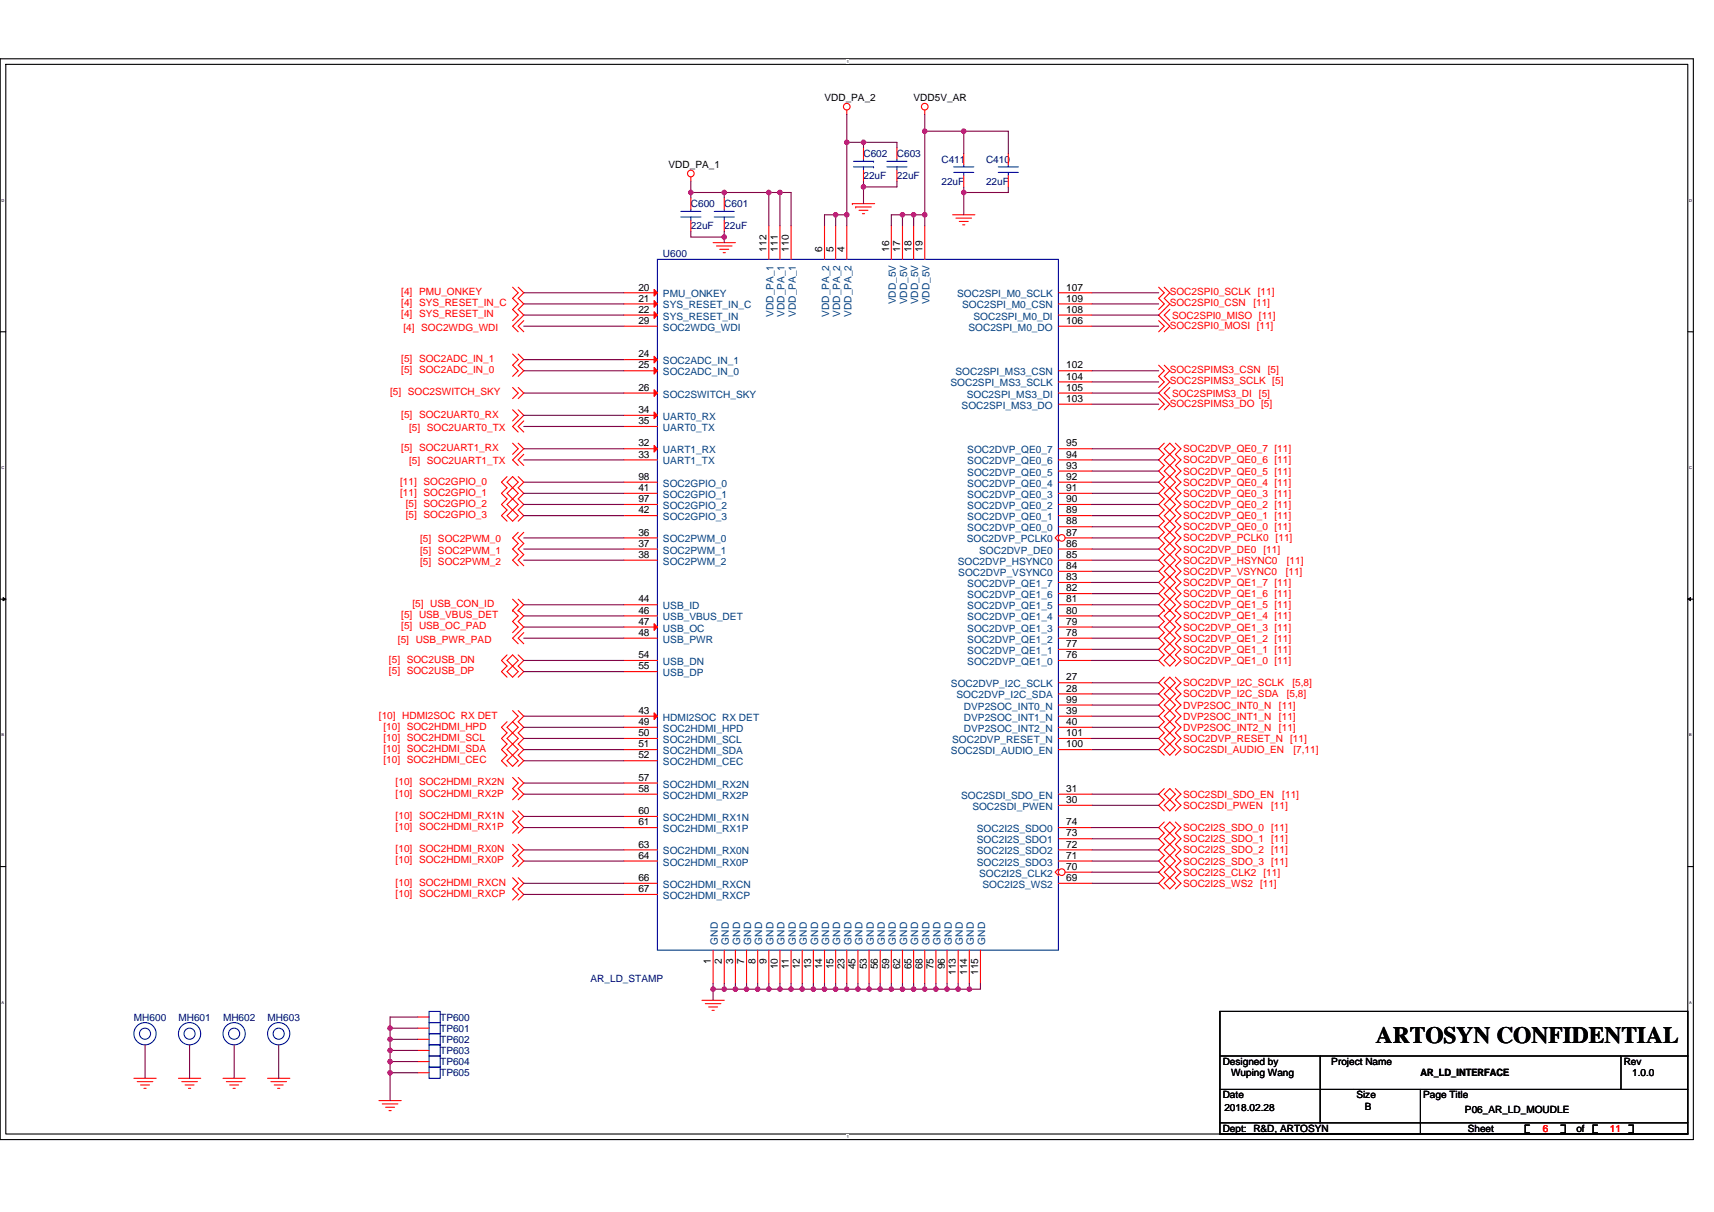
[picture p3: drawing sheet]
<svg xmlns="http://www.w3.org/2000/svg" width="297mm" height="210mm" viewBox="0 0 297 210" stroke-linecap="round" stroke-linejoin="round" font-family="sans-serif">
<path d="M0 10.2h293.5v187.2h-293.5zM1 11.2h291.5v185.3h-291.5z" fill="none" stroke="#000" stroke-width=".19"/>
<g fill="#fff">
<path d="M146.7 10.3h.4v.8h-.4z"/>
<path d="M146.7 196.6h.4v.7h-.4z"/>
<path d="M.3 34.3h.5v.8h-.5z"/>
<path d="M292.7 34.3h.5v.8h-.5z"/>
<path d="M.3 80.6h.5v.8h-.5z"/>
<path d="M292.7 80.6h.5v.8h-.5z"/>
</g>
<path d="M0 57.5h1M292.5 57.5h1" fill="none" stroke="#000" stroke-width=".19"/>
<g fill="#fff">
<path d="M.3 127h.4v.7h-.4z"/>
<path d="M292.7 127h.5v.7h-.5z"/>
</g>
<path d="M0 103.8h1M292.5 103.8h1" fill="none" stroke="#000" stroke-width=".19"/>
<path d="M.5 103.5l.5 .3-.5 .3zM292.5 103.8l.5-.3v.6z" fill="#000"/>
<path d="M.5 103.5l.5 .3-.5 .3zM292.5 103.8l.5-.3v.6z" fill="none" stroke="#000" stroke-width=".17"/>
<g fill="#fff">
<path d="M.3 173.3h.4v.8h-.4z"/>
<path d="M292.7 173.3h.5v.8h-.5z"/>
</g>
<g fill="none" stroke="#000" stroke-width=".19">
<path d="M0 150.1h1M292.5 150.1h1M211.4 175.2h81.1v21.3h-81.1zM211.4 183h81.1M211.4 194.5h81.1M211.4 188.7h81.1M211.4 196.5h81.1M228.8 183v11.5M246.2 188.7v7.8M265.1 194.9h-.8v1.4h.8M270.5 194.9h.8v1.4h-.8M276.9 194.9h-.8v1.4h.8"/>
<path d="M280.9 183v5.7M282.3 194.9h.7v1.4h-.7"/>
</g>
<g fill="none" stroke="#f00" stroke-width=".19">
<path d="M146.7 19.1v.7M160.3 19.1v.7M119.7 30.6v.8M119.7 34.3v1.9M119.7 38.2v1.9M125.5 34.3v1.9M125.5 38.2v1.9M147.7 35.3h.1M147.7 35.3h3.9M148.3 35.9h2.7M148.3 35.9h.1M148.9 36.4h1.5"/>
<path d="M149.5 37h.3M149.6 25.6v2M149.6 29.5v1.9M155.4 25.6v2M155.4 29.5v1.9M165.1 37.2h3.8M165.7 37.8h2.7M166.2 38.4h1.6M166.8 39h.4M167 26.6v1.9M167 30.5v1.9M174.7 26.6v1.9"/>
<path d="M174.7 30.5v1.9M88.8 49.8l1 .9-1 1 1 1-1 .9 1 1-1 .9M89.8 49.8l1 .9-1 1 1 1-1 .9 1 1-2 1.9 1 1M90.8 55.5l-1 1 1 1M108.1 50.7h5.8M108.1 52.7h5.8M108.1 54.6h5.8M108.1 56.5h5.8M123.6 42h3.8M124.2 42.6h2.7M124.7 43.2h1.6M125.3 43.8h.4"/>
<path d="M200.8 49.8l1 .9-1 1 1 1-1 .9M200.8 55.5l1 1-1 1M201.8 49.8l.9 .9-.9 1 .9 1-1.9 1.9 1.9 1.9-.9 1M202.7 53.6l-.9 1 .9 .9M88.8 71l1 1-1 .9M88.8 76.8l1 .9-1 1M88.8 61.3l1 1-1 1 1 .9-1 1M88.8 67.1l1 1-1 1M89.8 71l1 1-2 1.9 1 1M89.8 76.8l1 .9-2 2 1 .9M89.8 61.3l1 1-1 1 1 .9-1 1M89.8 67.1l1 1-1 1"/>
<path d="M90.8 72.9l-1 1 1 1M90.8 78.7l-1 1 1 .9M108.1 62.3h5.8M108.1 64.2h5.8M108.1 68.1h5.8M108.1 77.7h5.8M108.1 79.7h5.8M108.1 72h5.8M108.1 73.9h5.8M200.8 63.3l1 .9-1 1 1 1-1 .9M200.8 69.1l1 .9-1 1M201.8 76.8l-1 .9 1 1-1 1 1 .9-1 1 1 1-1 .9 1 1-1 1 1 .9-1 1 1 1-1 .9 1 1-1 1 1 .9-1 1 1 1-1 .9 1 1-1 1 1 .9-1 1 1 .9-1 1 1 1-1 .9 1 1-1 1 1 .9"/>
<path d="M201.8 63.3l.9 .9-.9 1 .9 1-1.9 1.9 1.9 1.9-.9 1M202.7 76.8l1 .9-1 1-.9-1zM202.7 78.7l1 1-1 .9M202.7 67.1l-.9 1 .9 1M202.7 78.7l-.9 1 .9 .9M203.7 76.8l1 .9-1 1 1 1-1 .9 1 1-1 1 1 .9-1 1 1 1-1 .9 1 1-1 1 1 .9-1 1 1 1-1 .9 1 1-1 1 1 .9-1 1 1 1-1 .9 1 1-1 .9 1 1-1 1 1 .9-1 1 1 1-1 .9M87.9 82.6l-1 .9 1 1-1 1 1 .9-1 1 1 1-1 .9 1 1M87.9 83.5l.9-.9 1 .9-1 1zM87.9 89.3l.9-.9 1 .9-1 1zM88.8 84.5l-.9 1 .9 .9M88.8 86.4l-.9 1 .9 1M88.8 84.5l1 1-1 .9"/>
<path d="M88.8 86.4l1 1-1 1M89.8 92.2l-1 1 1 1-1 .9 1 1-1 1 1 .9M89.8 82.6l1 .9-1 1 1 1-1 .9 1 1-1 1 1 .9-1 1M90.8 92.2l-1 1 1 1-1 .9 1 1-1 1 1 .9M108.1 93.2h5.8M108.1 95.1h5.8M108.1 97.1h5.8M108.1 85.5h5.8M108.1 89.3h5.8M108.1 87.4h5.8M108.1 83.5h5.8M202.7 80.6l1 1-1 1"/>
<path d="M202.7 82.6l1 .9-1 1M202.7 84.5l1 1-1 .9M202.7 86.4l1 1-1 1M202.7 88.4l1 .9-1 1M202.7 90.3l1 1-1 .9M202.7 92.2l1 1-1 1M202.7 94.2l1 .9-1 1M202.7 96.1l1 1-1 .9M202.7 98l1 1-1 .9M202.7 99.9l1 1-1 1M202.7 80.6l-.9 1 .9 1M202.7 82.6l-.9 .9 .9 1"/>
<path d="M202.7 84.5l-.9 1 .9 .9M202.7 86.4l-.9 1 .9 1M202.7 88.4l-.9 .9 .9 1M202.7 90.3l-.9 1 .9 .9M202.7 92.2l-.9 1 .9 1M202.7 94.2l-.9 .9 .9 1M202.7 96.1l-.9 1 .9 .9M202.7 98l-.9 1 .9 .9M202.7 99.9l-.9 1 .9 1M87.9 113.5l-1 .9 1 1-1 1 1 .9M87.9 114.4l.9-.9 1 .9-1 1zM87.9 116.4l.9-1 1 1-1 .9z"/>
<path d="M88.8 105.7h.1M88.8 103.8l1 1-1 .9M88.8 105.7l1 1-1 1 1 .9-1 1M89.8 105.7h.1M89.8 103.8l1 1-1 .9M89.8 105.7l1 1-1 1 1 .9-2 2 1 .9M89.8 113.5l1 .9-1 1 1 1-1 .9M90.8 109.6l-1 1 1 .9M108.1 104.8h5.8M108.1 106.7h5.8M108.1 108.6h5.8M108.1 110.6h5.8"/>
<path d="M108.1 114.4h5.8M108.1 116.4h5.8M183.4 118.3h5.8M201.8 105.7l-1 1 1 1-1 .9 1 1-1 1 1 .9-1 1 1 1-1 .9 1 1M201.8 117.3l-1 1 1 1-1 .9 1 1-1 .9 1 1-1 1 1 .9-1 1 1 1-1 .9 1 1-1 1 1 .9M201.8 105.7h.1M201.8 114.4l.9-.9 1 .9-1 1zM202.7 101.9l1 .9-1 1M202.7 103.8l1 1-1 .9M202.7 105.7l1 1-1 1M202.7 107.7l1 .9-1 1M202.7 109.6l1 1-1 .9"/>
<path d="M202.7 111.5l1 1-1 1M202.7 117.3l1 1-1 1-.9-1zM202.7 119.3l1 .9-1 1M202.7 101.9l-.9 .9 .9 1M202.7 103.8l-.9 1 .9 .9M202.7 105.7l-.9 1 .9 1M202.7 107.7l-.9 .9 .9 1M202.7 109.6l-.9 1 .9 .9M202.7 111.5l-.9 1 .9 1M202.7 119.3l-.9 .9 .9 1M202.7 105.7h.1M203.7 105.7h.1"/>
<path d="M203.7 105.7l1 1-1 1 1 .9-1 1 1 1-1 .9 1 1-1 1 1 .9-1 1M203.7 117.3l1 1-1 1 1 .9-1 1 1 .9-1 1 1 1-1 .9 1 1-1 1 1 .9-1 1 1 1-1 .9M87.9 125l-1 1 1 1-1 .9 1 1-1 1 1 .9-1 1 1 1M87.9 131.8l.9-1 1 1-1 1zM88.8 127l-.9 .9 .9 1M88.8 127l1 .9-1 1M88.8 128.9l-.9 1 .9 .9M88.8 125l-.9 1 .9 1M88.8 128.9l1 1-1 .9M88.8 125l1 1-1 1M88.8 123.1l1 1-1 .9M88.8 134.7l1 1-1 .9 1 1-1 1"/>
<path d="M89.8 123.1l1 1-1 .9 1 1-1 1 1 .9-1 1 1 1-1 .9 1 1-1 1M89.8 134.7l1 1-1 .9 1 1-1 1M108.1 124.1h5.8M108.1 126h5.8M108.1 127.9h5.8M108.1 129.9h5.8M108.1 131.8h5.8M108.1 135.7h5.8M108.1 137.6h5.8M183.4 120.2h5.8M183.4 139.5h5.8M183.4 137.6h5.8"/>
<path d="M183.4 124.1h5.8M183.4 126h5.8M201.8 136.6l-1 1 1 1-1 .9 1 1M201.8 129.9l.9-1 1 1-1 .9zM201.8 139.5l.9-.9 1 .9-1 1zM202.7 121.2l1 .9-1 1M202.7 123.1l1 1-1 .9M202.7 125l1 1-1 1M202.7 127l1 .9-1 1M202.7 136.6l1 1-1 1-.9-1zM202.7 121.2l-.9 .9 .9 1M202.7 123.1l-.9 1 .9 .9"/>
<path d="M202.7 125l-.9 1 .9 1M202.7 127l-.9 .9 .9 1M203.7 136.6l1 1-1 1 1 .9-1 1M88.8 152.1l1 .9-1 1 1 1-1 .9M88.8 146.3l1 .9-1 1 1 1-1 .9M88.8 140.5l1 1-1 .9 1 1-1 .9M89.8 152.1l1 .9-1 1 1 1-1 .9M89.8 146.3l1 .9-1 1 1 1-1 .9M89.8 140.5l1 1-1 .9 1 1-1 .9M108.1 141.5h5.8M108.1 143.4h5.8M108.1 147.2h5.8"/>
<path d="M108.1 149.2h5.8M108.1 153h5.8M108.1 155h5.8M183.4 153h5.8M183.4 150.5l-.6 .6 .6 .6M201.8 142.4l-1 1 1 .9-1 1 1 1-1 .9 1 1-1 1 1 .9-1 1 1 1-1 .9 1 1M201.8 153l.9-.9 1 .9-1 1zM202.7 142.4l1 1-1 .9-.9-.9zM202.7 144.3l1 1-1 1M202.7 146.3l1 .9-1 1M202.7 148.2l1 1-1 .9M202.7 150.1l1 1-1 1"/>
<path d="M202.7 144.3l-.9 1 .9 1M202.7 146.3l-.9 .9 .9 1M202.7 148.2l-.9 1 .9 .9M202.7 150.1l-.9 1 .9 1M203.7 142.4l1 1-1 .9 1 1-1 1 1 .9-1 1 1 1-1 .9 1 1-1 1 1 .9-1 1M72.4 178.1h2M72.4 176.2h2M121.7 173.3h3.8M122.2 173.9h2.7M122.8 174.5h1.6M123.4 175h.4M23.2 186.8h3.9"/>
<path d="M23.8 187.4h2.7M24.4 188h1.5M24.9 188.6h.4M25.1 181h.1M30.9 186.8h3.9M31.5 187.4h2.7M32.1 188h1.5M32.7 188.6h.3M32.9 181h.1M38.6 186.8h3.9M39.2 187.4h2.7M39.8 188h1.6"/>
<path d="M40.4 188.6h.4M40.6 181h.1M46.4 186.8h3.8M46.9 187.4h2.8M47.5 188h1.6M48.1 188.6h.4M48.3 181h.1M65.7 190.7h3.8M66.3 191.3h2.7M66.8 191.8h1.6M67.4 192.4h.4M72.4 180.1h2"/>
<path d="M72.4 183.9h2M72.4 185.9h2M72.4 182h2"/>
<circle cx="146.7" cy="18.5" r=".58"/>
<circle cx="160.3" cy="18.5" r=".58"/>
<circle cx="119.7" cy="30.1" r=".58"/>
</g>
<g fill="none" stroke="#00f" stroke-width=".19">
<path d="M118 37.6h3.5M118 36.6h3.5M119.7 36.2v.4M119.7 37.6v.6M123.8 37.6h3.5M123.8 36.6h3.5M125.5 36.2v.4M125.5 37.6v.6M147.9 28.9h3.5M147.9 27.9h3.5M149.6 28.9v.6M149.6 27.6v.3"/>
<path d="M151.4 28.9h.1M151.4 27.9h.1M153.7 28.9h3.5M153.7 27.9h3.5M155.4 27.6v.3M155.4 28.9v.6M165.3 29.9h3.5M165.3 28.9h3.5M167 28.5v.4M167 29.9v.6M173 29.9h3.5M173 28.9h3.5"/>
<path d="M174.7 28.5v.4M174.7 29.9v.6M113.9 44.9h69.5v119.7h-69.5zM74.4 179.1h1.9v1.9h-1.9zM74.4 177.2h1.9v1.9h-1.9zM74.4 175.2h1.9v2h-1.9zM74.4 183h1.9v1.9h-1.9zM74.4 184.9h1.9v1.9h-1.9zM74.4 181h1.9v2h-1.9z"/>
<circle cx="25.1" cy="179.1" r="1.93"/>
<circle cx="25.1" cy="179.1" r=".96"/>
<circle cx="32.9" cy="179.1" r="1.93"/>
<circle cx="32.9" cy="179.1" r=".96"/>
<circle cx="40.6" cy="179.1" r="1.93"/>
<circle cx="40.6" cy="179.1" r=".96"/>
<circle cx="48.3" cy="179.1" r="1.93"/>
<circle cx="48.3" cy="179.1" r=".96"/>
</g>
<g fill="#f00" stroke="#f00" stroke-width=".19">
<path d="M113.4 50.1l.5 .6-.5 .6z"/>
<path d="M113.4 52.1l.5 .6-.5 .5z"/>
<path d="M113.4 54l.5 .6-.5 .6z"/>
<path d="M113.4 61.7l.5 .6-.5 .6z"/>
<path d="M113.4 63.7l.5 .5-.5 .6z"/>
<path d="M113.4 67.5l.5 .6-.5 .6z"/>
<path d="M113.4 77.2l.5 .5-.5 .6z"/>
<path d="M113.4 71.4l.5 .6-.5 .5z"/>
<path d="M113.4 123.5l.5 .6-.5 .6z"/>
<path d="M113.4 108.1l.5 .5-.5 .6z"/>
</g>
<circle cx="184" cy="151.1" r=".58" fill="#fff" stroke="#f00" stroke-width=".19"/>
<g fill="none" stroke="#f00" stroke-width=".19">
<path d="M183.4 99h5.8M183.4 97.1h5.8M183.4 95.1h5.8M183.4 92.6l-.6 .6 .6 .6M183.4 114.4h5.8M183.4 112.5h5.8M183.4 110.6h5.8M183.4 108.6h5.8M183.4 106.7h5.8M183.4 104.8h5.8M183.4 102.8h5.8M183.4 100.9h5.8"/>
<path d="M183.4 149.2h5.8M183.4 147.2h5.8M183.4 145.3h5.8M183.4 143.4h5.8M184.6 151.1h4.6"/>
</g>
<circle cx="184" cy="93.2" r=".58" fill="#fff" stroke="#f00" stroke-width=".19"/>
<g fill="none" stroke="#f00" stroke-width=".19">
<path d="M133.2 39.1v5.8M135.2 39.1v5.8M137.1 39.1v5.8M142.9 39.1v5.8M144.8 39.1v5.8M146.7 39.1v5.8M154.5 39.1v5.8M156.4 39.1v5.8M158.3 39.1v5.8M160.3 39.1v5.8M183.4 56.5h5.8M183.4 50.7h5.8"/>
<path d="M183.4 54.6h5.8M183.4 52.7h5.8M183.4 79.7h5.8M183.4 77.7h5.8M183.4 64.2h5.8M183.4 70h5.8M183.4 66.2h5.8M183.4 68.1h5.8M183.4 91.3h5.8M183.4 89.3h5.8M183.4 87.4h5.8M183.4 85.5h5.8"/>
<path d="M183.4 83.5h5.8M183.4 81.6h5.8M184.6 93.2h4.6M183.4 122.1h5.8M183.4 129.9h5.8M183.4 127.9h5.8M123.6 164.6v5.8M125.5 164.6v5.8M127.4 164.6v5.8M129.4 164.6v5.8M131.3 164.6v5.8M133.2 164.6v5.8"/>
<path d="M135.2 164.6v5.8M137.1 164.6v5.8M139 164.6v5.8M141 164.6v5.8M142.9 164.6v5.8M144.8 164.6v5.8M146.7 164.6v5.8M148.7 164.6v5.8M150.6 164.6v5.8M152.5 164.6v5.8M154.5 164.6v5.8M156.4 164.6v5.8"/>
<path d="M158.3 164.6v5.8M160.3 164.6v5.8M162.2 164.6v5.8M164.1 164.6v5.8M166.1 164.6v5.8M168 164.6v5.8M169.9 164.6v5.8"/>
</g>
<g fill="none" stroke="#800040" stroke-width=".19">
<path d="M146.7 19.8v4.9M160.3 19.8v2.9M119.7 33.4h5.8M119.7 31.4v2M119.7 33.4v.9M125.5 33.4h7.7M125.5 33.4v.9M133.2 33.4v5.7M133.2 33.4h2M135.2 33.4h1.9v5.7M135.2 33.4v5.7M144.8 37.2v1.9"/>
<path d="M144.8 37.2h-1.9v1.9M144.8 37.2h1.9M146.7 37.2v1.9M146.7 24.7h.1M146.7 24.7v12.5M146.7 24.7h2.9M149.6 32.4v2.9M149.6 24.7h5.8v.9M149.6 31.4v1M149.6 24.7v.9M155.4 31.4v1h-5.8M156.4 37.2h1.9"/>
<path d="M156.4 37.2v1.9M156.4 37.2h-1.9v1.9M158.3 37.2v1.9M158.3 37.2h2M160.3 37.2v1.9M160.3 22.7h14.4v3.9M160.3 22.7v14.5M167 32.4v1M167 33.4v3.8M167 22.7v3.9M174.7 32.4v1h-7.7M90.8 50.7h17.3"/>
<path d="M90.8 52.7h17.3M90.8 54.6h17.3M90.8 56.5h17.3M119.7 40.1v1h5.8M125.5 41.1v.9M125.5 40.1v1M189.2 54.6h11.6M189.2 50.7h11.6M189.2 52.7h11.6M189.2 56.5h11.6M90.8 73.9h17.3M90.8 79.7h17.3"/>
<path d="M90.8 72h17.3M90.8 77.7h17.3M90.8 62.3h17.3M90.8 64.2h17.3M90.8 68.1h17.3M189.2 68.1h11.6M189.2 64.2h11.6M189.2 66.2h11.6M189.2 70h11.6M189.2 77.7h11.6M189.2 79.7h11.6M90.8 93.2h17.3"/>
<path d="M90.8 95.1h17.3M90.8 97.1h17.3M90.8 83.5h17.3M90.8 85.5h17.3M90.8 87.4h17.3M90.8 89.3h17.3M189.2 81.6h11.6M189.2 83.5h11.6M189.2 85.5h11.6M189.2 87.4h11.6M189.2 89.3h11.6M189.2 91.3h11.6"/>
<path d="M189.2 93.2h11.6M189.2 95.1h11.6M189.2 97.1h11.6M189.2 99h11.6M90.8 104.8h17.3M90.8 106.7h17.3M90.8 108.6h17.3M90.8 114.4h17.3M90.8 116.4h17.3M90.8 110.6h17.3M189.2 100.9h11.6M189.2 102.8h11.6"/>
<path d="M189.2 104.8h11.6M189.2 106.7h11.6M189.2 108.6h11.6M189.2 110.6h11.6M189.2 112.5h11.6M189.2 114.4h11.6M189.2 118.3h11.6M90.8 127.9h17.3M90.8 129.9h17.3M90.8 126h17.3M90.8 131.8h17.3M90.8 124.1h17.3"/>
<path d="M90.8 137.6h17.3M90.8 135.7h17.3M189.2 120.2h11.6M189.2 122.1h11.6M189.2 124.1h11.6M189.2 126h11.6M189.2 127.9h11.6M189.2 129.9h11.6M189.2 137.6h11.6M189.2 139.5h11.6M90.8 155h17.3M90.8 153h17.3"/>
<path d="M90.8 149.2h17.3M90.8 147.2h17.3M90.8 143.4h17.3M90.8 141.5h17.3M189.2 143.4h11.6M189.2 145.3h11.6M189.2 147.2h11.6M189.2 149.2h11.6M189.2 151.1h11.6M189.2 153h11.6M67.6 178.1h4.8M67.6 178.1v2"/>
<path d="M72.4 176.2h-4.8v1.9M123.6 171.4h1.9M123.6 170.4v1M123.6 171.4v1.9M125.5 170.4v1M125.5 171.4h1.9M127.4 170.4v1M127.4 171.4h2M129.4 170.4v1M129.4 171.4h1.9M131.3 170.4v1M131.3 171.4h1.9"/>
<path d="M133.2 171.4h2M133.2 170.4v1M135.2 171.4h1.9M135.2 170.4v1M137.1 171.4h1.9M137.1 170.4v1M139 171.4h2M139 170.4v1M141 170.4v1M141 171.4h1.9M142.9 171.4h1.9M142.9 170.4v1"/>
<path d="M144.8 170.4v1M144.8 171.4h1.9M146.7 171.4h2M146.7 170.4v1M146.7 171.4h.1M148.7 171.4h1.9M148.7 170.4v1M150.6 171.4h1.9M150.6 170.4v1M152.5 171.4h2M152.5 170.4v1M154.5 170.4v1"/>
<path d="M154.5 171.4h1.9M156.4 170.4v1M156.4 171.4h1.9M158.3 171.4h2M158.3 170.4v1M160.3 171.4h1.9M160.3 170.4v1M162.2 170.4v1M162.2 171.4h1.9M164.1 170.4v1M164.1 171.4h2M166.1 171.4h1.9"/>
<path d="M166.1 170.4v1M168 170.4v1M169.9 170.4v1h-1.9M25.1 181v5.8M32.9 181v5.8M40.6 181v5.8M48.3 181v5.8M67.6 185.9v4.8M67.6 180.1h4.8M67.6 182h4.8M67.6 183.9h4.8M67.6 185.9h4.8"/>
<path d="M67.6 180.1v1.9M67.6 182v1.9M67.6 183.9v2"/>
</g>
<g fill="#f0f" stroke="#f0f" stroke-width=".19">
<circle cx="67.6" cy="180.1" r=".38"/>
<circle cx="67.6" cy="178.1" r=".38"/>
<circle cx="67.6" cy="183.9" r=".38"/>
<circle cx="67.6" cy="182" r=".38"/>
<circle cx="67.6" cy="185.8" r=".38"/>
<circle cx="129.4" cy="171.4" r=".38"/>
<circle cx="141" cy="171.4" r=".38"/>
<circle cx="144.8" cy="171.4" r=".38"/>
<circle cx="150.6" cy="171.4" r=".38"/>
<circle cx="156.4" cy="171.4" r=".38"/>
<circle cx="158.3" cy="171.4" r=".38"/>
<circle cx="125.5" cy="171.4" r=".38"/>
<circle cx="123.6" cy="171.4" r=".38"/>
<circle cx="127.4" cy="171.4" r=".38"/>
<circle cx="142.9" cy="171.4" r=".38"/>
<circle cx="148.7" cy="171.4" r=".38"/>
<circle cx="146.7" cy="171.4" r=".38"/>
<circle cx="154.5" cy="171.4" r=".38"/>
<circle cx="152.5" cy="171.4" r=".38"/>
<circle cx="160.3" cy="171.4" r=".38"/>
<circle cx="164.1" cy="171.4" r=".38"/>
<circle cx="162.2" cy="171.4" r=".38"/>
<circle cx="135.2" cy="171.4" r=".38"/>
<circle cx="137.1" cy="171.4" r=".38"/>
<circle cx="139" cy="171.4" r=".38"/>
<circle cx="133.2" cy="171.4" r=".38"/>
<circle cx="131.3" cy="171.4" r=".38"/>
<circle cx="156.4" cy="37.2" r=".38"/>
<circle cx="166.1" cy="171.4" r=".38"/>
<circle cx="158.3" cy="37.2" r=".38"/>
<circle cx="119.7" cy="33.3" r=".38"/>
<circle cx="133.2" cy="33.3" r=".38"/>
<circle cx="144.8" cy="37.2" r=".38"/>
<circle cx="135.2" cy="33.3" r=".38"/>
<circle cx="168" cy="171.4" r=".38"/>
<circle cx="125.5" cy="41.1" r=".38"/>
<circle cx="125.5" cy="33.3" r=".38"/>
<circle cx="149.6" cy="32.4" r=".38"/>
<circle cx="149.6" cy="24.7" r=".38"/>
<circle cx="146.7" cy="24.7" r=".38"/>
<circle cx="146.7" cy="37.2" r=".38"/>
<circle cx="167" cy="33.3" r=".38"/>
<circle cx="167" cy="22.7" r=".38"/>
<circle cx="160.3" cy="22.7" r=".38"/>
<circle cx="160.3" cy="37.2" r=".38"/>
</g>
<text font-size="4.1" x="238.4" y="180.8">ARTOSYN CONFIDENTIAL</text>
<g font-size="1.7">
<text x="142.9" y="17.5">VDD_PA_2</text>
<text x="158.3" y="17.5">VDD5V_AR</text>
<text x="115.9" y="29.1">VDD_PA_1</text>
<text x="132.8" y="43.6" transform="rotate(-90 132.8 43.6)">112</text>
<text x="134.8" y="43.6" transform="rotate(-90 134.8 43.6)">111</text>
<text x="136.7" y="43.6" transform="rotate(-90 136.7 43.6)">110</text>
<text x="142.5" y="43.6" transform="rotate(-90 142.5 43.6)">6</text>
<text x="144.4" y="43.6" transform="rotate(-90 144.4 43.6)">5</text>
<text x="146.4" y="43.6" transform="rotate(-90 146.4 43.6)">4</text>
<text x="154.1" y="43.6" transform="rotate(-90 154.1 43.6)">16</text>
<text x="156" y="43.6" transform="rotate(-90 156 43.6)">17</text>
<text x="157.9" y="43.6" transform="rotate(-90 157.9 43.6)">18</text>
<text x="159.9" y="43.6" transform="rotate(-90 159.9 43.6)">19</text>
<text x="110.6" y="50.3">20</text>
<text x="110.6" y="52.3">21</text>
<text x="184.8" y="52.3">109</text>
<text x="184.8" y="50.3">107</text>
<text x="110.6" y="54.2">22</text>
<text x="110.6" y="56.1">29</text>
<text x="184.8" y="54.2">108</text>
<text x="184.8" y="56.1">106</text>
<text x="110.6" y="61.9">24</text>
<text x="110.6" y="63.8">25</text>
<text x="184.8" y="63.8">102</text>
<text x="184.8" y="65.8">104</text>
<text x="110.6" y="67.7">26</text>
<text x="110.6" y="71.6">34</text>
<text x="184.8" y="67.7">105</text>
<text x="184.8" y="69.6">103</text>
<text x="110.6" y="77.4">32</text>
<text x="110.6" y="73.5">35</text>
<text x="184.8" y="77.4">95</text>
<text x="110.6" y="79.3">33</text>
<text x="110.6" y="83.1">98</text>
<text x="184.8" y="83.1">92</text>
<text x="184.8" y="81.2">93</text>
<text x="184.8" y="79.3">94</text>
<text x="110.6" y="85.1">41</text>
<text x="110.6" y="88.9">42</text>
<text x="110.6" y="87">97</text>
<text x="184.8" y="88.9">89</text>
<text x="184.8" y="87">90</text>
<text x="184.8" y="85.1">91</text>
<text x="110.6" y="92.8">36</text>
<text x="110.6" y="94.7">37</text>
<text x="184.8" y="90.9">88</text>
<text x="184.8" y="92.8">87</text>
<text x="184.8" y="94.7">86</text>
<text x="110.6" y="96.7">38</text>
<text x="184.8" y="100.5">83</text>
<text x="184.8" y="98.6">84</text>
<text x="184.8" y="96.7">85</text>
<text x="110.6" y="104.4">44</text>
<text x="110.6" y="106.3">46</text>
<text x="184.8" y="106.3">80</text>
<text x="184.8" y="104.4">81</text>
<text x="184.8" y="102.5">82</text>
<text x="110.6" y="108.2">47</text>
<text x="110.6" y="110.2">48</text>
<text x="184.8" y="112.1">77</text>
<text x="184.8" y="110.2">78</text>
<text x="184.8" y="108.2">79</text>
<text x="110.6" y="114">54</text>
<text x="110.6" y="116">55</text>
<text x="184.8" y="114">76</text>
<text x="184.8" y="119.8">28</text>
<text x="184.8" y="117.9">27</text>
<text x="110.6" y="123.7">43</text>
<text x="110.6" y="125.6">49</text>
<text x="184.8" y="123.7">39</text>
<text x="184.8" y="125.6">40</text>
<text x="184.8" y="121.8">99</text>
<text x="110.6" y="127.5">50</text>
<text x="110.6" y="129.5">51</text>
<text x="110.6" y="131.4">52</text>
<text x="184.8" y="127.5">101</text>
<text x="184.8" y="129.5">100</text>
<text x="110.6" y="135.3">57</text>
<text x="110.6" y="137.2">58</text>
<text x="184.8" y="137.2">31</text>
<text x="110.6" y="141.1">60</text>
<text x="110.6" y="143">61</text>
<text x="184.8" y="139.1">30</text>
<text x="184.8" y="143">74</text>
<text x="110.6" y="146.9">63</text>
<text x="110.6" y="148.8">64</text>
<text x="184.8" y="148.8">71</text>
<text x="184.8" y="146.9">72</text>
<text x="184.8" y="144.9">73</text>
<text x="110.6" y="152.6">66</text>
<text x="110.6" y="154.6">67</text>
<text x="184.8" y="152.6">69</text>
<text x="184.8" y="150.7">70</text>
<text x="123.2" y="166.9" transform="rotate(-90 123.2 166.9)">1</text>
<text x="125.1" y="166.9" transform="rotate(-90 125.1 166.9)">2</text>
<text x="127.1" y="166.9" transform="rotate(-90 127.1 166.9)">3</text>
<text x="129" y="166.9" transform="rotate(-90 129 166.9)">7</text>
<text x="130.9" y="166.9" transform="rotate(-90 130.9 166.9)">8</text>
<text x="132.8" y="166.9" transform="rotate(-90 132.8 166.9)">9</text>
<text x="134.8" y="167.9" transform="rotate(-90 134.8 167.9)">10</text>
<text x="136.7" y="167.9" transform="rotate(-90 136.7 167.9)">11</text>
<text x="138.6" y="167.9" transform="rotate(-90 138.6 167.9)">12</text>
<text x="140.6" y="167.9" transform="rotate(-90 140.6 167.9)">13</text>
<text x="142.5" y="167.9" transform="rotate(-90 142.5 167.9)">14</text>
<text x="144.4" y="167.9" transform="rotate(-90 144.4 167.9)">15</text>
<text x="146.4" y="167.9" transform="rotate(-90 146.4 167.9)">23</text>
<text x="148.3" y="167.9" transform="rotate(-90 148.3 167.9)">45</text>
<text x="150.2" y="167.9" transform="rotate(-90 150.2 167.9)">53</text>
<text x="152.1" y="167.9" transform="rotate(-90 152.1 167.9)">56</text>
<text x="154.1" y="167.9" transform="rotate(-90 154.1 167.9)">59</text>
<text x="156" y="167.9" transform="rotate(-90 156 167.9)">62</text>
<text x="157.9" y="167.9" transform="rotate(-90 157.9 167.9)">65</text>
<text x="159.9" y="167.9" transform="rotate(-90 159.9 167.9)">68</text>
<text x="161.8" y="167.9" transform="rotate(-90 161.8 167.9)">75</text>
<text x="163.7" y="167.9" transform="rotate(-90 163.7 167.9)">96</text>
<text x="165.7" y="168.9" transform="rotate(-90 165.7 168.9)">113</text>
<text x="167.6" y="168.9" transform="rotate(-90 167.6 168.9)">114</text>
<text x="169.5" y="168.9" transform="rotate(-90 169.5 168.9)">115</text>
<text x="211.9" y="184.5">Designed by</text>
<text x="230.7" y="184.5">Project Name</text>
<text x="281.4" y="184.5">Rev</text>
<text x="211.9" y="190.3">Date</text>
<text x="213.3" y="186.5">Wuping Wang</text>
<text x="235.1" y="190.3">Size</text>
<text x="246.2" y="186.5">AR_LD_INTERFACE</text>
<text x="246.6" y="190.3">Page Title</text>
<text x="282.8" y="186.5">1.0.0</text>
<text x="211.9" y="196.1">Dept: R&amp;D, ARTOSYN</text>
<text x="212.2" y="192.4">2018.02.28</text>
<text x="236.5" y="192.2">B</text>
<text x="253.9" y="192.8">P06_AR_LD_MOUDLE</text>
<text x="254.4" y="196.1">Sheet</text>
<text x="273.2" y="196.1">of</text>
</g>
<g font-size="1.7" fill="#000080">
<text x="149.6" y="27.2">C602</text>
<text x="155.4" y="27.2">C603</text>
<text x="163.2" y="28.2">C411</text>
<text x="170.9" y="28.2">C410</text>
<text x="119.7" y="35.9">C600</text>
<text x="125.5" y="35.9">C601</text>
<text x="149.6" y="31.1">22uF</text>
<text x="155.4" y="31.1">22uF</text>
<text x="163.2" y="32">22uF</text>
<text x="170.9" y="32">22uF</text>
<text x="119.7" y="39.7">22uF</text>
<text x="125.5" y="39.7">22uF</text>
<text x="114.9" y="44.6">U600</text>
<text x="102.4" y="170">AR_LD_STAMP</text>
<text x="23.2" y="176.8">MH600</text>
<text x="30.9" y="176.8">MH601</text>
<text x="38.6" y="176.8">MH602</text>
<text x="46.4" y="176.8">MH603</text>
<text x="76.3" y="178.7">TP601</text>
<text x="76.3" y="176.8">TP600</text>
<text x="76.3" y="180.7">TP602</text>
<text x="76.3" y="184.5">TP604</text>
<text x="76.3" y="182.6">TP603</text>
<text x="76.3" y="186.5">TP605</text>
</g>
<g font-size="1.7" fill="#f00">
<text x="69.5" y="51.1">[4] PMU_ONKEY</text>
<text x="69.5" y="53.1">[4] SYS_RESET_IN_C</text>
<text x="202.7" y="51.1">SOC2SPI0_SCLK</text>
<text x="202.7" y="53.1">SOC2SPI0_CSN</text>
<text x="217.2" y="53.1">[11]</text>
<text x="218" y="51.1">[11]</text>
<text x="69.5" y="55">[4] SYS_RESET_IN</text>
<text x="69.9" y="57.3">[4] SOC2WDG_WDI</text>
<text x="202.7" y="56.9">SOC2SPI0_MOSI [11]</text>
<text x="203.1" y="55.2">SOC2SPI0_MISO [11]</text>
<text x="69.5" y="62.7">[5] SOC2ADC_IN_1</text>
<text x="69.5" y="64.6">[5] SOC2ADC_IN_0</text>
<text x="202.7" y="64.6">SOC2SPIMS3_CSN</text>
<text x="219.7" y="64.6">[5]</text>
<text x="67.6" y="68.5">[5] SOC2SWITCH_SKY</text>
<text x="202.7" y="66.6">SOC2SPIMS3_SCLK [5]</text>
<text x="202.7" y="70.4">SOC2SPIMS3_DO [5]</text>
<text x="203.1" y="68.7">SOC2SPIMS3_DI</text>
<text x="218.2" y="68.7">[5]</text>
<text x="69.5" y="72.4">[5] SOC2UART0_RX</text>
<text x="70.9" y="74.7">[5] SOC2UART0_TX</text>
<text x="69.3" y="84">[11] SOC2GPIO_0</text>
<text x="69.5" y="78.2">[5] SOC2UART1_RX</text>
<text x="70.9" y="80.5">[5] SOC2UART1_TX</text>
<text x="205" y="78.4">SOC2DVP_QE0_7 [11]</text>
<text x="205" y="80.3">SOC2DVP_QE0_6 [11]</text>
<text x="205" y="82.2">SOC2DVP_QE0_5 [11]</text>
<text x="69.3" y="85.9">[11] SOC2GPIO_1</text>
<text x="70.3" y="87.8">[5] SOC2GPIO_2</text>
<text x="70.3" y="89.7">[5] SOC2GPIO_3</text>
<text x="205" y="84.1">SOC2DVP_QE0_4 [11]</text>
<text x="205" y="86.1">SOC2DVP_QE0_3 [11]</text>
<text x="205" y="88">SOC2DVP_QE0_2 [11]</text>
<text x="205" y="89.9">SOC2DVP_QE0_1 [11]</text>
<text x="72.8" y="94">[5] SOC2PWM_0</text>
<text x="72.8" y="95.9">[5] SOC2PWM_1</text>
<text x="205" y="91.9">SOC2DVP_QE0_0 [11]</text>
<text x="205" y="93.8">SOC2DVP_PCLK0</text>
<text x="205" y="95.7">SOC2DVP_DE0</text>
<text x="218.9" y="95.7">[11]</text>
<text x="221.1" y="93.8">[11]</text>
<text x="72.8" y="97.8">[5] SOC2PWM_2</text>
<text x="205" y="97.7">SOC2DVP_HSYNC0</text>
<text x="205" y="99.6">SOC2DVP_VSYNC0</text>
<text x="205" y="101.5">SOC2DVP_QE1_7 [11]</text>
<text x="222.8" y="99.6">[11]</text>
<text x="223" y="97.7">[11]</text>
<text x="69.5" y="107.1">[5] USB_VBUS_DET</text>
<text x="71.5" y="105.2">[5] USB_CON_ID</text>
<text x="205" y="103.4">SOC2DVP_QE1_6 [11]</text>
<text x="205" y="105.4">SOC2DVP_QE1_5 [11]</text>
<text x="205" y="107.3">SOC2DVP_QE1_4 [11]</text>
<text x="69" y="111.4">[5] USB_PWR_PAD</text>
<text x="69.5" y="109">[5] USB_OC_PAD</text>
<text x="205" y="109.2">SOC2DVP_QE1_3 [11]</text>
<text x="205" y="111.2">SOC2DVP_QE1_2 [11]</text>
<text x="205" y="113.1">SOC2DVP_QE1_1 [11]</text>
<text x="67.4" y="114.8">[5] SOC2USB_DN</text>
<text x="67.4" y="116.8">[5] SOC2USB_DP</text>
<text x="205" y="115">SOC2DVP_QE1_0 [11]</text>
<text x="205" y="118.9">SOC2DVP_I2C_SCLK</text>
<text x="224" y="118.9">[5,8]</text>
<text x="65.7" y="124.5">[10] HDMI2SOC RX DET</text>
<text x="205" y="120.8">SOC2DVP_I2C_SDA</text>
<text x="205" y="122.8">DVP2SOC_INT0_N</text>
<text x="205" y="124.7">DVP2SOC_INT1_N</text>
<text x="221.6" y="122.8">[11]</text>
<text x="221.6" y="124.7">[11]</text>
<text x="223" y="120.8">[5,8]</text>
<text x="66.4" y="128.4">[10] SOC2HDMI_SCL</text>
<text x="66.4" y="130.3">[10] SOC2HDMI_SDA</text>
<text x="66.4" y="126.4">[10] SOC2HDMI_HPD</text>
<text x="205" y="126.6">DVP2SOC_INT2_N</text>
<text x="205" y="128.5">SOC2DVP_RESET_N</text>
<text x="205" y="130.5">SOC2SDI_AUDIO_EN</text>
<text x="221.6" y="126.6">[11]</text>
<text x="223.6" y="128.5">[11]</text>
<text x="224.2" y="130.5">[7,11]</text>
<text x="66.4" y="132.2">[10] SOC2HDMI_CEC</text>
<text x="68.6" y="136.1">[10] SOC2HDMI_RX2N</text>
<text x="68.6" y="143.8">[10] SOC2HDMI_RX1P</text>
<text x="68.6" y="141.9">[10] SOC2HDMI_RX1N</text>
<text x="68.6" y="138">[10] SOC2HDMI_RX2P</text>
<text x="205" y="144">SOC2I2S_SDO_0</text>
<text x="205" y="138.2">SOC2SDI_SDO_EN</text>
<text x="205" y="140.1">SOC2SDI_PWEN</text>
<text x="220.3" y="144">[11]</text>
<text x="220.3" y="140.1">[11]</text>
<text x="222.2" y="138.2">[11]</text>
<text x="68.6" y="149.6">[10] SOC2HDMI_RX0P</text>
<text x="68.6" y="147.7">[10] SOC2HDMI_RX0N</text>
<text x="205" y="145.9">SOC2I2S_SDO_1</text>
<text x="205" y="147.8">SOC2I2S_SDO_2</text>
<text x="205" y="149.8">SOC2I2S_SDO_3</text>
<text x="220.3" y="145.9">[11]</text>
<text x="220.3" y="147.8">[11]</text>
<text x="220.3" y="149.8">[11]</text>
<text x="68.6" y="155.4">[10] SOC2HDMI_RXCP</text>
<text x="68.6" y="153.4">[10] SOC2HDMI_RXCN</text>
<text x="205" y="151.7">SOC2I2S_CLK2</text>
<text x="205" y="153.6">SOC2I2S_WS2</text>
<text x="218.4" y="153.6">[11]</text>
<text x="218.9" y="151.7">[11]</text>
<text x="267.4" y="196.1">6</text>
<text x="279" y="196.1">11</text>
</g>
<g font-size="1.7" fill="#004080">
<text x="114.9" y="51.5">PMU_ONKEY</text>
<text x="114.9" y="53.4">SYS_RESET_IN_C</text>
<text x="155.3" y="52.7" transform="rotate(-90 155.3 52.7)">VDD_5V</text>
<text x="157.2" y="52.7" transform="rotate(-90 157.2 52.7)">VDD_5V</text>
<text x="159.1" y="52.7" transform="rotate(-90 159.1 52.7)">VDD_5V</text>
<text x="161.1" y="52.7" transform="rotate(-90 161.1 52.7)">VDD_5V</text>
<text x="165.9" y="51.5">SOC2SPI_M0_SCLK</text>
<text x="166.8" y="53.4">SOC2SPI_M0_CSN</text>
<text x="114.9" y="55.4">SYS_RESET_IN</text>
<text x="114.9" y="57.3">SOC2WDG_WDI</text>
<text x="134" y="54.9" transform="rotate(-90 134 54.9)">VDD_PA_1</text>
<text x="136" y="54.9" transform="rotate(-90 136 54.9)">VDD_PA_1</text>
<text x="137.9" y="54.9" transform="rotate(-90 137.9 54.9)">VDD_PA_1</text>
<text x="143.7" y="54.9" transform="rotate(-90 143.7 54.9)">VDD_PA_2</text>
<text x="145.6" y="54.9" transform="rotate(-90 145.6 54.9)">VDD_PA_2</text>
<text x="147.6" y="54.9" transform="rotate(-90 147.6 54.9)">VDD_PA_2</text>
<text x="167.8" y="57.3">SOC2SPI_M0_DO</text>
<text x="168.7" y="55.4">SOC2SPI_M0_DI</text>
<text x="114.9" y="63.1">SOC2ADC_IN_1</text>
<text x="114.9" y="65">SOC2ADC_IN_0</text>
<text x="165.6" y="65">SOC2SPI_MS3_CSN</text>
<text x="114.9" y="68.9">SOC2SWITCH_SKY</text>
<text x="164.7" y="67">SOC2SPI_MS3_SCLK</text>
<text x="166.7" y="70.8">SOC2SPI_MS3_DO</text>
<text x="167.5" y="68.9">SOC2SPI_MS3_DI</text>
<text x="114.9" y="72.7">UART0_RX</text>
<text x="114.9" y="74.7">UART0_TX</text>
<text x="114.9" y="78.5">UART1_RX</text>
<text x="114.9" y="80.5">UART1_TX</text>
<text x="167.6" y="82.4">SOC2DVP_QE0_5</text>
<text x="167.6" y="80.5">SOC2DVP_QE0_6</text>
<text x="167.6" y="78.5">SOC2DVP_QE0_7</text>
<text x="114.9" y="86.3">SOC2GPIO_1</text>
<text x="114.9" y="88.2">SOC2GPIO_2</text>
<text x="114.9" y="84.3">SOC2GPIO_0</text>
<text x="167.6" y="88.2">SOC2DVP_QE0_2</text>
<text x="167.6" y="86.3">SOC2DVP_QE0_3</text>
<text x="167.6" y="84.3">SOC2DVP_QE0_4</text>
<text x="114.9" y="94">SOC2PWM_0</text>
<text x="114.9" y="95.9">SOC2PWM_1</text>
<text x="114.9" y="90.1">SOC2GPIO_3</text>
<text x="167.5" y="94">SOC2DVP_PCLK0</text>
<text x="167.6" y="92">SOC2DVP_QE0_0</text>
<text x="167.6" y="90.1">SOC2DVP_QE0_1</text>
<text x="169.7" y="95.9">SOC2DVP_DE0</text>
<text x="114.9" y="97.8">SOC2PWM_2</text>
<text x="166" y="97.8">SOC2DVP_HSYNC0</text>
<text x="166.1" y="99.8">SOC2DVP_VSYNC0</text>
<text x="167.6" y="101.7">SOC2DVP_QE1_7</text>
<text x="114.9" y="105.6">USB_ID</text>
<text x="114.9" y="107.5">USB_VBUS_DET</text>
<text x="167.6" y="107.5">SOC2DVP_QE1_4</text>
<text x="167.6" y="105.6">SOC2DVP_QE1_5</text>
<text x="167.6" y="103.6">SOC2DVP_QE1_6</text>
<text x="114.9" y="109.4">USB_OC</text>
<text x="114.9" y="111.4">USB_PWR</text>
<text x="167.6" y="113.3">SOC2DVP_QE1_1</text>
<text x="167.6" y="111.4">SOC2DVP_QE1_2</text>
<text x="167.6" y="109.4">SOC2DVP_QE1_3</text>
<text x="114.9" y="115.2">USB_DN</text>
<text x="114.9" y="117.1">USB_DP</text>
<text x="164.8" y="119.1">SOC2DVP_I2C_SCLK</text>
<text x="167.6" y="115.2">SOC2DVP_QE1_0</text>
<text x="114.9" y="124.9">HDMI2SOC RX DET</text>
<text x="165.8" y="121">SOC2DVP_I2C_SDA</text>
<text x="167" y="124.9">DVP2SOC_INT1_N</text>
<text x="167" y="122.9">DVP2SOC_INT0_N</text>
<text x="114.9" y="126.8">SOC2HDMI_HPD</text>
<text x="114.9" y="128.7">SOC2HDMI_SCL</text>
<text x="114.9" y="130.7">SOC2HDMI_SDA</text>
<text x="164.8" y="130.7">SOC2SDI_AUDIO_EN</text>
<text x="165" y="128.7">SOC2DVP_RESET_N</text>
<text x="167" y="126.8">DVP2SOC_INT2_N</text>
<text x="114.9" y="132.6">SOC2HDMI_CEC</text>
<text x="114.9" y="136.4">SOC2HDMI_RX2N</text>
<text x="114.9" y="138.4">SOC2HDMI_RX2P</text>
<text x="114.9" y="142.2">SOC2HDMI_RX1N</text>
<text x="166.6" y="138.4">SOC2SDI_SDO_EN</text>
<text x="168.5" y="140.3">SOC2SDI_PWEN</text>
<text x="114.9" y="144.2">SOC2HDMI_RX1P</text>
<text x="114.9" y="148">SOC2HDMI_RX0N</text>
<text x="114.9" y="150">SOC2HDMI_RX0P</text>
<text x="169.3" y="150">SOC2I2S_SDO3</text>
<text x="169.3" y="148">SOC2I2S_SDO2</text>
<text x="169.3" y="146.1">SOC2I2S_SDO1</text>
<text x="169.3" y="144.2">SOC2I2S_SDO0</text>
<text x="114.9" y="153.8">SOC2HDMI_RXCN</text>
<text x="114.9" y="155.8">SOC2HDMI_RXCP</text>
<text x="169.7" y="151.9">SOC2I2S_CLK2</text>
<text x="170.3" y="153.8">SOC2I2S_WS2</text>
<text x="124.4" y="163.7" transform="rotate(-90 124.4 163.7)">GND</text>
<text x="126.3" y="163.7" transform="rotate(-90 126.3 163.7)">GND</text>
<text x="128.3" y="163.7" transform="rotate(-90 128.3 163.7)">GND</text>
<text x="130.2" y="163.7" transform="rotate(-90 130.2 163.7)">GND</text>
<text x="132.1" y="163.7" transform="rotate(-90 132.1 163.7)">GND</text>
<text x="134" y="163.7" transform="rotate(-90 134 163.7)">GND</text>
<text x="136" y="163.7" transform="rotate(-90 136 163.7)">GND</text>
<text x="137.9" y="163.7" transform="rotate(-90 137.9 163.7)">GND</text>
<text x="139.8" y="163.7" transform="rotate(-90 139.8 163.7)">GND</text>
<text x="141.8" y="163.7" transform="rotate(-90 141.8 163.7)">GND</text>
<text x="143.7" y="163.7" transform="rotate(-90 143.7 163.7)">GND</text>
<text x="145.6" y="163.7" transform="rotate(-90 145.6 163.7)">GND</text>
<text x="147.6" y="163.7" transform="rotate(-90 147.6 163.7)">GND</text>
<text x="149.5" y="163.7" transform="rotate(-90 149.5 163.7)">GND</text>
<text x="151.4" y="163.7" transform="rotate(-90 151.4 163.7)">GND</text>
<text x="153.3" y="163.7" transform="rotate(-90 153.3 163.7)">GND</text>
<text x="155.3" y="163.7" transform="rotate(-90 155.3 163.7)">GND</text>
<text x="157.2" y="163.7" transform="rotate(-90 157.2 163.7)">GND</text>
<text x="159.1" y="163.7" transform="rotate(-90 159.1 163.7)">GND</text>
<text x="161.1" y="163.7" transform="rotate(-90 161.1 163.7)">GND</text>
<text x="163" y="163.7" transform="rotate(-90 163 163.7)">GND</text>
<text x="164.9" y="163.7" transform="rotate(-90 164.9 163.7)">GND</text>
<text x="166.9" y="163.7" transform="rotate(-90 166.9 163.7)">GND</text>
<text x="168.8" y="163.7" transform="rotate(-90 168.8 163.7)">GND</text>
<text x="170.7" y="163.7" transform="rotate(-90 170.7 163.7)">GND</text>
</g>
<g font-size=".7">
<text x="146.7" y="10.9">1</text>
<text x=".3" y="34.9">D</text>
<text x="292.7" y="34.9">D</text>
<text x=".3" y="81.3">C</text>
<text x="292.7" y="81.3">C</text>
<text x=".3" y="127.6">B</text>
<text x="292.7" y="127.6">B</text>
<text x=".3" y="173.9">A</text>
<text x="292.7" y="173.9">A</text>
<text x="146.7" y="197.2">1</text>
</g>
</svg>
